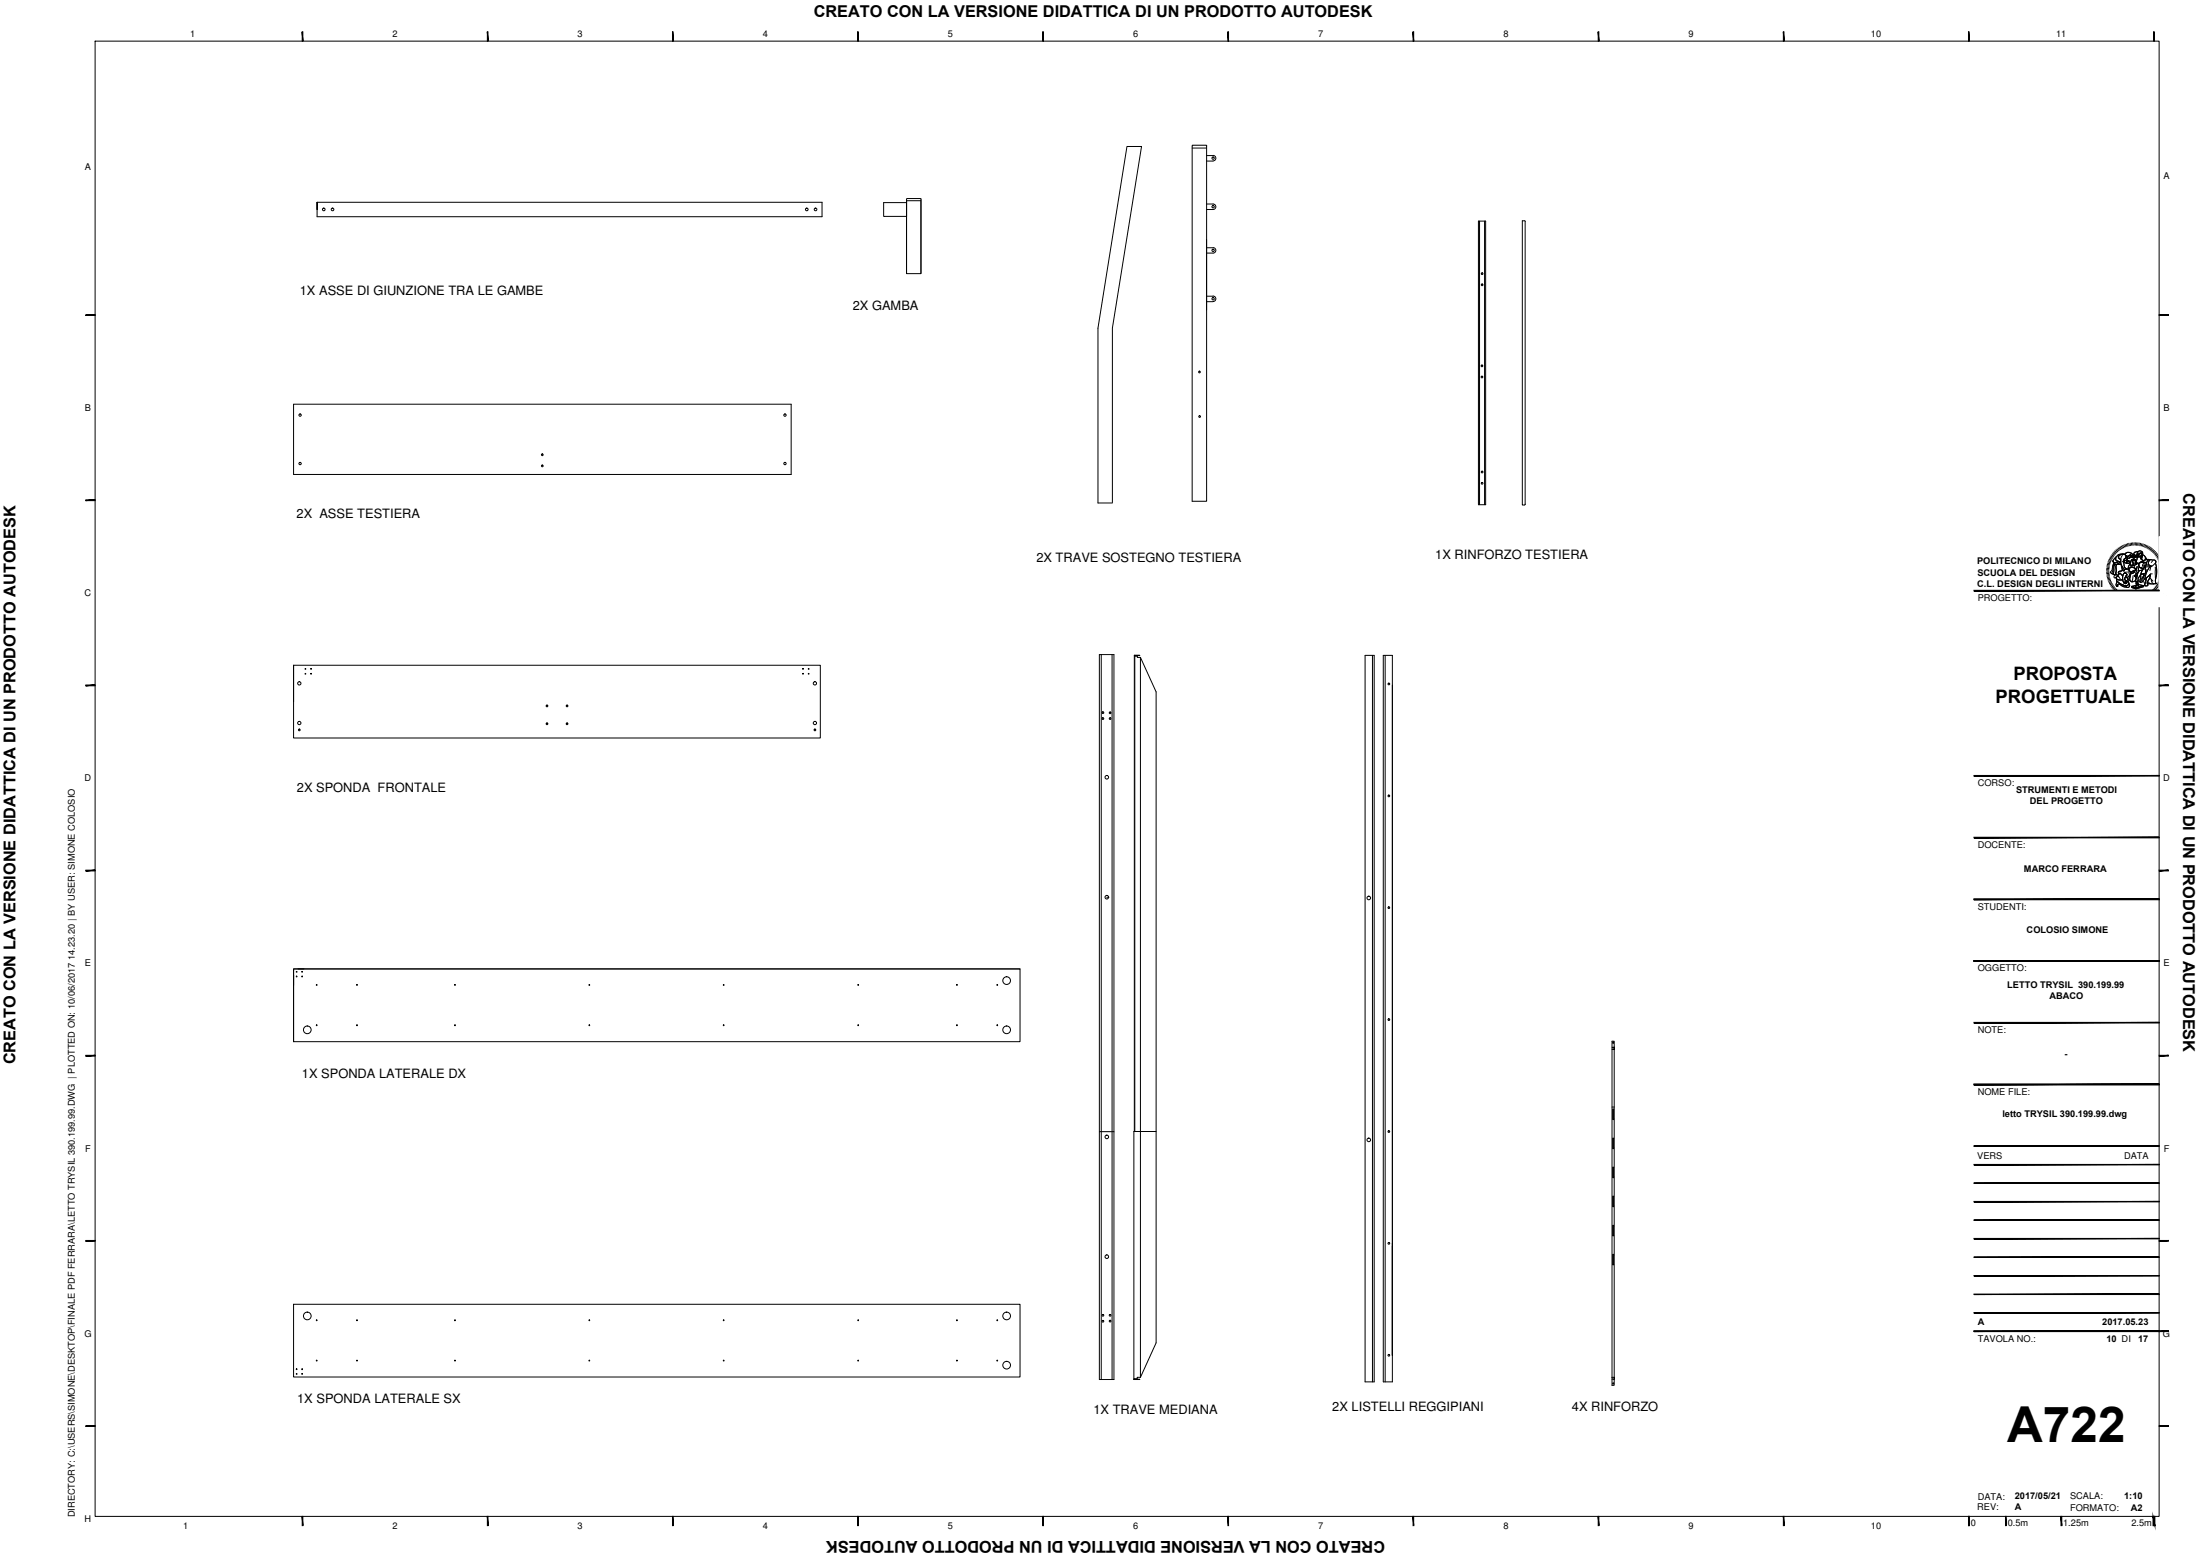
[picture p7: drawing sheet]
<svg xmlns="http://www.w3.org/2000/svg" width="594mm" height="420mm" viewBox="0 0 594 420" stroke-linecap="round" stroke-linejoin="round" font-family="sans-serif">
<g fill="none" stroke="#000" stroke-width=".27">
<path d="M25.7 11.1h557.3v398.4h-557.3zM81.6 8.6h.2v2.5zM81.6 8.6l.2 2.5h-.2zM131.6 8.6h.2v2.5zM131.6 8.6l.2 2.5h-.2zM181.6 8.6h.2v2.5zM181.6 8.6l.2 2.5h-.2zM231.6 8.6h.2v2.5zM231.6 8.6l.2 2.5h-.2zM281.6 8.6h.2v2.5zM281.6 8.6l.2 2.5h-.2zM331.6 8.6h.2v2.5z"/>
<path d="M331.6 8.6l.2 2.5h-.2zM381.6 8.6h.1v2.5zM381.6 8.6l.1 2.5h-.1zM431.6 8.6h.1v2.5zM431.6 8.6l.1 2.5h-.1zM481.6 8.6h.1v2.5zM481.6 8.6l.1 2.5h-.1zM531.6 8.6h.1v2.5zM531.6 8.6l.1 2.5h-.1zM581.6 8.6h.1v2.5zM581.6 8.6l.1 2.5h-.1zM321.9 40h3.9"/>
<path d="M322.1 39.2h3.6l.2 .2M322.1 39.2l-.2 .2v96h3.9v-96M85.6 54.6h136.4v3.9h-136.4v-3.9v2M244.8 54.7h-6.2v3.7h6.2M248.5 53.6l.2 .2v20.1h-3.9v-20.1l.2-.2h3.5M325.8 55.1h1.8a.74 .74 0 0 1 .7 .7 .74 .74 0 0 1-.7 .8h-1.8M325.8 42h1.8a.74 .74 0 0 1 .7 .7 .74 .74 0 0 1-.7 .7l-1.8 .1M399.2 59.7h2v76.6h-2zM399.5 59.7v76.6M400.9 59.7v76.6M244.8 73.8v-19.6h3.9v19.6M325.8 66.9h1.8"/>
<path d="M325.8 64.7v19M325.8 80h1.8M327.6 66.9a.74 .74 0 0 1 .7 .7 .74 .74 0 0 1-.7 .7h-1.8M327.6 79.9a.74 .74 0 0 1 .7 .8 .74 .74 0 0 1-.7 .7M23.2 85.2l2.5-.2v.2zM23.2 85h2.5l-2.5 .2zM325.8 81.5h1.8M583 85.2l2.5-.2v.2zM583 85h2.5l-2.5 .2zM79.3 109.2h134.3v18.9h-134.3zM23.2 135.2l2.5-.2v.2zM23.2 135h2.5l-2.5 .2z"/>
<path d="M300.4 135.7v-47.1l7.9-49h-4l-7.8 49v47.2h3.9M411.7 136.3l.1-.1 .1-76.4-.2-.2h-.6v76.8h.6M583 135.2l2.5-.2v.2zM583 135h2.5l-2.5 .2zM568.8 153.8l.7 .1M568.8 154.1l.7 .1M568.9 153.5h.6M568.9 153.1l.7 .1M568.9 152.8l.7 .1M569 152.4l.7 .1M569.1 152.1l.7 .1M569.2 151.7l.7 .2"/>
<path d="M569.4 151.4l.6 .2M569.5 151.1l.6 .2M569.5 154.5h-.7M569.5 154.8l-.6 .1M569.6 155.2l-.7 .1M569.6 155.5l-.7 .1M569.7 150.7l.6 .3M569.7 155.8l-.7 .1M569.8 156.1l-.7 .2M569.8 150.4l.6 .4M569.9 156.4l-.7 .2M570 156.7l-.7 .2"/>
<path d="M570 150.1l.6 .4M570.1 157l-.6 .3M570.2 149.8l.6 .4M570.2 157.3l-.6 .3M570.4 157.6l-.6 .3M570.4 149.5l.5 .5M570.6 157.9l-.6 .4M570.6 149.2l.5 .5M570.7 151.8l.3 .1h.6a.65 .65 0 0 0 1.1-.2v.7h-.4l-1.4-.1zM570.7 151.8l.1 .4M570.7 158.2l-.5 .4M570.9 152.3l-.3 .4-.1 1.7-.3 .4 .4 .2"/>
<path d="M570.9 149l.5 .5M570.9 158.4l-.5 .4M571 150.8l.3-.2v.3a.82 .82 0 0 0 .9 .8l.4 .1a.59 .59 0 0 1-1 .1 .58 .58 0 0 1-.7 .1 .58 .58 0 0 1-.3-.7zM571.1 148.7l.5 .5M571.1 158.7l-.5 .4M571.1 152.3l.5 .1a1.8 1.8 0 0 0-.2 1.7v1.1l-.8-.2 .2-.7v-1.3zM571.1 152.4l-.3 .6v1.4l-.2 .6 .7 .2M571.4 158.9l-.6 .5M571.4 155.9l.1 .4 .5 .3 1.2-.1M571.4 148.5l.4 .5M571.5 150.3l.6-.6 1.3-.1a1 1 0 0 0-1.3 1l.6 .4v.7l-.7-.1a.66 .66 0 0 1-.7-.7zM571.5 156.3l.7 .3 1-.1 .1 .4 .3 .4-.1 .2 .3-.3 .2 .4-.1-.5 .3 .4-.1-.5 .3 .2-.3-.4a.4 .4 0 0 1-.4-.3 .4 .4 0 0 1 .1-.4l.2-.3a1.32 1.32 0 0 1 .7 1.3l.2 .4-.3 .5-.9 .1-1.6-.8-.5-.4z"/>
<path d="M571.5 156.3l.2 .6a1.28 1.28 0 0 0-.1 1.4l.3-.1a.41 .41 0 0 1 .2-.6 .41 .41 0 0 1 .6 .4l.9 .5 1.1 .1 .3-.3-.1-.7M571.6 152.4l1.1-.1 .6 1.2v.5l-1.3 .5 .2 .5-.3 .4-.5-.2-.1-.4 .2-.7-.1-1.1zM571.6 159.1l-.5 .5M571.6 152.4l-.2 .5v2.3M571.7 148.3l.4 .5M571.7 156.9l.9 .8 1.3 .5 .5-.1 .4-.5a.6 .6 0 0 1-.1 1l-1.8-.4a.64 .64 0 0 0-.5-.5 .64 .64 0 0 0-.7 .3l.3 .2-.4 .1a1.28 1.28 0 0 1 .1-1.4zM571.7 156.9l.9 .8 1.7 .7M571.8 159.4l-.4 .5M571.9 155.4l-.8-.1a.37 .37 0 0 0-.3 .5 .37 .37 0 0 0 .6 0l.8-.1 .3 .5M572 148l.3 .6M572 159.6l-.4 .5M572.1 155l.4-.2 .7 .7v1l-1 .1a.69 .69 0 0 1-.8-.8l.6-.1-.1-.4z"/>
<path d="M572.2 154.4l1.1-.4 .3 .1 .3-.5 .9 .2 .5 .6 .1 .7-.3 .4-.9 .4a.33 .33 0 0 1-.1-.4 .33 .33 0 0 1 .3-.2v-.3a.57 .57 0 0 0-.7-.3 .57 .57 0 0 0-.4 .6l-.2 .1-.6-.6-.3 .2-.2-.3zM572.2 150.1a1.01 1.01 0 0 1 1-.5 1.01 1.01 0 0 1 .9 .8l-.5 .7a.71 .71 0 0 0-.1 1.1l.1 .5a.83 .83 0 0 0 .6 .9l-.4 .1-.2 .4a.42 .42 0 0 1-.4-.2 .42 .42 0 0 1 .1-.5l-.6-1.1v-1.3l-.3-.1-.4-.4zM572.2 147.8l.4 .6M572.3 159.8l-.4 .5M572.4 154.7l.8 .8M572.5 154.8l-.5 .5v.4M572.5 147.6l.4 .6M572.6 160l-.4 .5M572.7 152.4l-1.9-.2-.3 .6-.1 1-.6 .7 .3 .3M572.8 152.7l.3 1.4M572.8 147.5l.4 .6M573.1 150l-.4 .8-.1 1.1 .7 1.7a.27 .27 0 0 0 .1 .5 .27 .27 0 0 0 .3-.3l.5-.2a.74 .74 0 0 1-.6-.9l-.1-.5a1.57 1.57 0 0 1 .5-1.7 .66 .66 0 0 0-.5-.9l-1.5 .2a1.14 1.14 0 0 0-.7 1.4l.4 .3 .9 .2a.61 .61 0 0 1-1 .2 .59 .59 0 0 1-.7 0 .59 .59 0 0 1-.3-.6l.7-.7"/>
<path d="M573.2 147.3l.2 .6M573.3 154l-1.1 .4-.2 .4 .2 .2M573.3 149.6a.99 .99 0 0 0-1.2 1l.6 .4M573.5 147.2l.3 .6M573.5 154.8l.2-.1 .7 .3-.6 1.1a.45 .45 0 0 0 .3 .7l.3 .3-.3-.1 .2 .5-.4-.4 .2 .5-.3-.4-.3 .3 .1-.2-.3-.4-.1-.4v-1zM573.5 154.8l.2-.1 .7 .3-.6 1.1a.39 .39 0 0 0-.1 .5 .39 .39 0 0 0 .4 .2l.3 .3-.3-.1 .2 .5-.4-.4 .2 .5-.3-.4-.3 .3 .1-.3-.3-.3-.1-.4v-.9zM573.6 151l.3-.3 .6-.1-.1 .6-1.1 .5zM573.6 151.5l.8-.3 .3 .2-.4 .2 .1 .5-.6-.2zM573.6 151.5l.3 .5 .5 .1M573.7 149.7l.7-.5h.5l.9 .4-.1 .4a.72 .72 0 0 0-1 .2h-.5l-.1-.2M573.8 147l.3 .6M573.9 149.4l1.1-.2 .8 .4v.3l-.2 .1a.38 .38 0 0 0-.4-.2 .38 .38 0 0 0-.3 .3h-.7a.42 .42 0 0 1-.3-.7z"/>
<path d="M574 150l.7 .2 .6-.5 .3 .3-.2 .5-.5 .3-.4-.2-.5 .1zM574.2 146.9l.2 .6M574.3 153.6l.5 .2 .5 .8v.6l-.3 .3M574.4 151.5l.8 .1-.5 .6-.4-.3zM574.4 155.9l.2 .7a1.12 1.12 0 0 1-.1 1.5l-.6 .1M574.4 151.2l.3 .2M574.5 150.9l-.1 .3-1.1 .5M574.5 154.5l-.8 .2M574.5 146.8l.2 .7M574.5 150.6l-.1 .4-.2 .1M574.7 154.1l.6 .6M574.7 151.5h-.3l-.1 .4a.37 .37 0 0 0 .5 .3 .37 .37 0 0 0 .2-.5l.2-.2-.6 .1"/>
<path d="M574.8 154.6a.74 .74 0 0 1-.4 1.3l-.4-.1M574.8 153.8l.1-.3 .5-.4 1.1 .3 .2 .7-.4-.1-1 .4 .5 .4 .5-.2v-.3l.4-.3-.2-.6-1.1-.3-.5 .7h-.2v-.5l.4-.9 .3 .2h1.1l.5-.4-.1-.3 .7 .2 .1 1.1a.61 .61 0 0 0-.1 .9l-.3 .6-.6 .3v.5l-.4-.1 .3 .3 .2-.1v.5l.2-.3-.3 1.1-1.1 .2-.8-.7 .5-.8 .1-.9M574.8 153.6l.7-.5 1 .3 .1 .3a.26 .26 0 0 1 .1 .4 .26 .26 0 0 1-.4-.1l-.6 .5-.5 .1zM574.8 146.7l.2 .7M574.9 156.4l.8 .7M575 150.5l.1 .1M575.1 150.1l.2 .2M575.2 155.8v1M575.2 152.4l-.4 .5-.1 .8M575.2 146.7l.1 .6M575.2 150.2h.1M575.3 154.4l1.1-.3-.1 .5-.5 .2z"/>
<path d="M575.3 155.3l-.3 .9-.4 .4M575.4 154.6l-.1 .1M575.5 150.3l.3-.1 .6 .1v-.2l.2 .4-.5 .1zM575.6 150l-.2 .5-.4 .3-.5-.2-.5 .1M575.6 146.6v.7M575.6 151.2l.6-.3 .5 .2 .3 .8-.2 .5-.2-.1 .1-.6-.1-.5a.4 .4 0 0 0-.6-.2 .4 .4 0 0 0-.1 .7l.1 .9h-.6l-.3-.4zM575.6 158.3l2-.4 1.2 .2-2.1 .6zM575.6 158.3l1.1 .4v.3l-1.1-.4zM575.9 151.1h.4l.4 .4v.8l-.2 .3h-.5v-.5l-.2-.7zM575.9 146.6l.1 .7M576 155.5l-.3 1.6 1-.2M576 150.2a.42 .42 0 0 1 .5-.3 .42 .42 0 0 1 .3 .5l-.2 .1"/>
<path d="M576 154.6v.1M576.1 149.9a.4 .4 0 0 1 .6 0 .4 .4 0 0 1-.1 .6l-.2-.3h-.4zM576.1 154.3l.1 .1M576.1 154.5l.1 .1M576.1 154.3v.1M576.2 151.4h.1M576.2 151.3l-.1 .1M576.3 146.5v.7M576.4 155.4l.3 .1 .2-.6 .4-.2-.5 1.4v-.5l-.2 .1zM576.4 150.3l-.6-.1-.3 .1 .3 .1a.42 .42 0 0 0 .8 .1l-.2-.4v.3M576.4 152.7v.6M576.4 154.1l-.1 .5-.4 .2-.5-.3"/>
<path d="M576.4 151.2l.3 .2-.1 .2M576.6 151.4a.39 .39 0 0 0-.6-.4 .39 .39 0 0 0-.1 .7 .62 .62 0 0 1-.3 1l-.2-.1a.34 .34 0 0 1-.2-.3 .34 .34 0 0 1 .1-.3l.3-.8 .7-.3 .5 .5 .2 .8-.3 .2-.1-.3M576.6 146.5v.7M576.7 151.7h-.2M576.7 151.5l.1 .4-.8 .1M576.7 152.3l-.2 .3h-.5M576.7 158.7l2.1-.6v.3l-2.1 .6zM576.7 158.7v.3M576.8 155.3l-.1 .7 .3-.2M576.8 150.4l.2-.1 .1 .5-.2 .7M576.9 154.9h.1M576.9 149.9l.1 .4"/>
<path d="M576.9 151.9l-.1-.4 .3-.7-.1-.5-.2 .1-.1-.4a.51 .51 0 0 1-.4-.7 .51 .51 0 0 1 .6-.3h.4l-.2 .7 .1 .9 .2-.1v-.5l.3 .4 .5-.2-.1 .7 .2-.2v.2a.45 .45 0 0 1 .3 .4 .45 .45 0 0 1-.2 .4l-.8 .4M577 146.6l-.1 .7M577 155.3l-.1 .2M577 152.9l-.1 1.4M577 152.2l.5 .2M577.1 157l.2-.1 .1 1.1-.2-.6-.4 .7zM577.2 154.1l-.4 .4v.4M577.2 154.7l-.3 .2-.2 .6-.4-.1 .3 .3 .2-.1M577.3 149.1a.71 .71 0 0 1 1.2-.1l.1 1.1-.4 .8 .2-1.3-.2-.4-.6 .3-.2 1-.2 .1-.1-.9zM577.3 153l-.4 .9M577.3 149a.77 .77 0 0 1 1.1-.1 .77 .77 0 0 1 .2 1l-.5 1 .3-1.3-.2-.4-.5 .2-.3 1.1-.2 .1-.1-.9zM577.3 149h-.4a.66 .66 0 0 0-.7 .7"/>
<path d="M577.3 146.6l-.1 .7M577.4 150l.3 .4 .4-.2M577.6 149.7l.2 .1M577.6 152.1l.4-.3 .6-.1 .8 .2 .2 .6-.8 1-.5 .1-.7-.8zM577.6 149.5l.6-.3 .2 .6-.2 .4a.47 .47 0 0 1-.7-.1 .47 .47 0 0 1 .1-.6zM577.6 154.1l.9-.1-.6 1.4a1.67 1.67 0 0 0-.6 1.6h-.2l-.2 .6-.2-1zM577.6 154.1l-.9 2.5 .2 1 .4-.7 .2 1.4-.3-.9-.5 1.1 .2-.9M577.7 153.1l-.1 .1a.57 .57 0 0 0 0 .9l1-.2 .3-.6M577.7 146.6l-.1 .7M577.7 150.2l.1 .1M577.7 149.8h.1M577.7 150.1h.1"/>
<path d="M578 149.9l.3 .1M578 146.7l-.1 .7M578.1 155h.8l-.1 .7-.4 .5-.1 .5 .3 .3-.2 .2-.6-.1zM578.1 150h.1M578.3 150.7l.4 .7M578.3 153.2l.1 .1M578.4 151.7l1.1-.6h.8l-.4 .3-.3 .7zM578.4 146.8l-.2 .6M578.5 154l-.6 1.4a1.67 1.67 0 0 0-.6 1.6M578.5 153.2h-.3M578.6 149.8l.6 .4 .5 .9a1.09 1.09 0 0 1-1.3 0zM578.6 149.8l.6 .4 .3 .6"/>
<path d="M578.6 153.5h-.1M578.7 146.9l-.2 .6M578.8 158.1v.3l-2 .6-1.2-.4v-.3l1.1 .4 2.1-.6-1.2-.2-2 .4M579.1 147l-.2 .6M579.1 153h.3l-.1 1.9-1.2 .2 .3-1.1zM579.1 152.8l-.1 .4M579.1 151.9h.4l.1 .4M579.2 150.6l.5 .5M579.3 154.9l-1.2 .2-.2 2.1 .7-.1-.3-.4 .1-.5 .4-.5 .1-.7M579.3 156.3l-.1 .3 .2 .1M579.4 153.1l-.1 1.8-.6 1.4 .3 1 .2 .2M579.4 147.1l-.3 .7"/>
<path d="M579.6 156.1l1.1-1.1-.3 1.2a1.36 1.36 0 0 0-.4 1.8l-.3 .2-.6-.1zM579.6 152l.3-.6 .4-.3 1.3 .1a.55 .55 0 0 1 .6 .4 .55 .55 0 0 1-.3 .6l-.4 .3a1.08 1.08 0 0 1-1.8-.2M579.6 152.3v.3l-.5 .4a.77 .77 0 0 1-.7 .5 .77 .77 0 0 1-.7-.5l-.1-.7 .6-.5 .6 .1-.2 1a.62 .62 0 0 0 .7-.6 .62 .62 0 0 0-.7-.6l-.8 .2-.3 .4v.3M579.7 153.8v.6M579.7 147.3l-.3 .6M580 147.4l-.3 .6M580.1 153l-.9 .1M580.2 157.2l.5 .4M580.4 151.1h-1l-1 .6M580.4 147.6l-.4 .6M580.5 159.9l.4 .6M580.5 151.2h.7a.69 .69 0 0 1 1 .7l-.2 .2 .4 1.5v1.7l-.4 1.6 .3 .7h-.4a2.63 2.63 0 0 1-2.1-.1l.9-2.5-1.5 1.4 .5-2a1.78 1.78 0 0 1 1.3-1.5l-.9-.7z"/>
<path d="M580.5 156l.8 .9M580.6 153l-1 1.6-.4 1.8 1.4-1.3 .6-.1M580.6 151.1l-.4 .7-.1 .4 .3 .4 .7 .3M580.7 147.8l-.4 .6M580.7 155l-.3 1.2a1.36 1.36 0 0 0-.4 1.8l-.2 .2-.7-.1 .5-2M580.8 159.7l.4 .5M580.8 153l-.3 1.1M580.9 156.5a1.1 1.1 0 0 0 .7 1.2M581 148l-.5 .5M581.1 159.5l.4 .5M581.2 148.2l-.4 .5M581.2 151.6l-.3 .3"/>
<path d="M581.3 159.3l.4 .5M581.5 148.4l-.4 .5M581.5 159.1l.5 .4M581.7 158.8l.5 .5M581.8 148.6l-.5 .6M581.9 158.6l.6 .4M582 153.2l.1 3.3M582 152.1a9.1 9.1 0 0 1 0 4.9l.2 .6h-2.3M582 148.9l-.5 .5M582.1 158.3l.6 .4M582.3 149.2l-.5 .4M582.3 158l.6 .4"/>
<path d="M582.5 149.5l-.5 .4M582.5 157.7l.6 .4M582.7 157.5l.6 .3M582.7 149.7l-.5 .4M582.8 157.2l.6 .3M582.9 150l-.5 .4M582.9 156.9l.7 .3M583 156.6l.7 .2M583.1 150.3l-.6 .4M583.2 156.3l.6 .2M583.3 150.6l-.6 .4M583.3 156l.6 .1"/>
<path d="M583.3 155.6l.7 .2M583.4 155.3l.7 .1M583.4 151l-.6 .3M583.4 155l.7 .1M583.5 154.4h.6M583.5 154.7h.6M583.6 151.3l-.6 .3M583.7 151.7l-.7 .2M583.8 151.9l-.6 .3M583.9 152.3l-.6 .2M584 152.7l-.7 .1M584.1 153l-.7 .1"/>
<path d="M584.1 153.4h-.7M584.1 154.1h-.6M584.1 153.7l-.6 .1M79.3 179.6h142.2v19.7h-142.2zM79.3 179.6v9.9M296.9 176.8h3.9v195.7h-3.9zM297.4 176.8v195.7M300.3 176.8v195.7M306.4 177.2h.7v.3h.9v194.4M308 177.5l4.2 9.3v175.8l-4.2 9.3M368.6 177h2.5v196.1h-2.5zM370.6 177v196.1"/>
<path d="M373.5 177h2.5v196.1h-2.5zM374 177v196.1M572.8 160.2l-.3 .5M573.1 160.3l-.3 .6M573.4 160.5l-.3 .6M573.7 160.6l-.3 .6M574 160.7l-.2 .6M574.3 160.8l-.2 .7M574.6 160.9l-.2 .7M575 161l-.2 .7M575.3 161.1l-.2 .6M575.6 161.1l-.1 .7"/>
<path d="M575.9 161.1l-.1 .7M576.2 161.2v.7M576.6 161.2v.7M576.9 161.2v.7M577.2 161.1l.1 .7M577.5 161.1l.1 .7M577.8 161.1l.2 .6M578.2 161l.1 .6M578.5 160.9l.2 .6M578.8 160.8l.2 .6M579.1 160.7l.3 .6M579.4 160.5l.3 .7"/>
<path d="M579.7 160.4l.3 .6M580 160.2l.3 .6M580.2 160.1l.4 .5M23.2 185.2l2.5-.2v.2zM23.2 185h2.5l-2.5 .2zM376 185v181v-29.4M583 185.2l2.5-.2v.2zM583 185h2.5l-2.5 .2zM23.2 235.2l2.5-.2v.2zM23.2 235h2.5l-2.5 .2zM583 235.2l2.5-.2v.2zM583 235h2.5l-2.5 .2z"/>
<path d="M298.9 242.3h.6M79.3 261.6h196.1v19.7h-196.1zM79.3 261.8v.2M79.3 263.3v18M80.5 261.6h1.6M275.4 261.6h-196.1v4.4M23.2 285.2l2.5-.2v.2zM23.2 285h2.5l-2.5 .2zM435.3 282.8v-1.7h.6v1.7h-.6v.6h.6v-.6v89.1M435.3 283.4v88.5M435.3 298.9h.6M435.7 299.6v2.6"/>
<path d="M435.8 299.6l-.2-.2-.1 .2v2.6l.1 .1 .2-.1M583 285.2l2.5-.2v.2zM583 285h2.5l-2.5 .2zM296.9 305.6h3.9M306.3 305.5v-128.6h1.5l-1.4 .1v128.5M312.2 305.5h-6v67h1.6l-1.6-.1M435.5 315.3l.1-.2 .2 .2M435.5 315.3v2.6l.1 .1 .2-.1M435.5 307.5l.1-.2 .2 .2M435.5 307.5v2.5l.1 .2 .2-.2M435.7 307.5v2.6M435.7 315.3v2.6"/>
<path d="M23.2 335.2l2.5-.2v.2zM23.2 335h2.5l-2.5 .2zM435.5 333.6l.1 .1 .2-.1M435.5 323.1l.1-.1 .2 .1M435.5 323.1v2.6l.1 .2 .2-.2M435.7 323.1v2.6M435.7 331v2.6M435.7 338.9v2.5M435.8 331l-.2-.2-.1 .2v2.6M435.8 338.8l-.2-.1-.1 .1v2.6M583 335.2l2.5-.2v.2zM583 335h2.5l-2.5 .2z"/>
<path d="M79.3 352.2h196.1v19.6h-196.1zM435.5 341.4l.1 .2 .2-.2M308 371.9h-.9v.4l-.8 .1M435.3 371.9v.5h.6v1.7h-.6v-1.7M435.3 371.9h.6M435.9 371.9v.5v-.5M23.2 385.2l2.5-.2v.2zM23.2 385h2.5l-2.5 .2zM583 385.2l2.5-.2v.2zM583 385h2.5l-2.5 .2zM81.6 409.5h.2v2.5zM81.6 409.5l.2 2.5h-.2z"/>
<path d="M131.6 409.5h.2v2.5zM131.6 409.5l.2 2.5h-.2zM181.6 409.5h.2v2.5zM181.6 409.5l.2 2.5h-.2zM231.6 409.5h.2v2.5zM231.6 409.5l.2 2.5h-.2zM281.6 409.5h.2v2.5zM281.6 409.5l.2 2.5h-.2zM331.6 409.5h.2v2.5zM331.6 409.5l.2 2.5h-.2zM381.6 409.5h.1v2.5zM381.6 409.5l.1 2.5h-.1z"/>
<path d="M431.6 409.5h.1v2.5zM431.6 409.5l.1 2.5h-.1zM481.6 409.5h.1v2.5zM481.6 409.5l.1 2.5h-.1zM531.6 409.5h.1v2.5zM531.6 409.5l.1 2.5h-.1zM541.6 409.5h.1v2.5zM541.6 409.5l.1 2.5h-.1zM556.5 409.5h.3v2.5zM556.5 409.5l.3 2.5h-.3zM581.4 409.5h.5v2.5zM581.4 409.5l.5 2.5h-.5z"/>
<path d="M581.6 409.5h.1v2.5zM581.6 409.5l.1 2.5h-.1z"/>
<circle cx="87.4" cy="56.6" r=".36"/>
<circle cx="89.8" cy="56.6" r=".36"/>
<circle cx="217.9" cy="56.6" r=".36"/>
<circle cx="220.2" cy="56.6" r=".36"/>
<circle cx="327.6" cy="55.8" r=".32"/>
<circle cx="327.6" cy="42.7" r=".32"/>
<circle cx="327.6" cy="67.6" r=".32"/>
<circle cx="400.2" cy="76.9" r=".23"/>
<circle cx="400.2" cy="73.9" r=".23"/>
<circle cx="327.6" cy="80.7" r=".32"/>
<circle cx="400.2" cy="98.8" r=".23"/>
<circle cx="81" cy="112.1" r=".32"/>
<circle cx="212" cy="112.1" r=".32"/>
<circle cx="323.9" cy="100.5" r=".23"/>
<circle cx="323.9" cy="112.5" r=".23"/>
<circle cx="400.2" cy="101.8" r=".23"/>
<circle cx="81" cy="125.2" r=".32"/>
<circle cx="146.4" cy="122.8" r=".23"/>
<circle cx="146.4" cy="125.8" r=".23"/>
<circle cx="212" cy="125.2" r=".32"/>
<circle cx="400.2" cy="130.5" r=".23"/>
<circle cx="400.2" cy="127.5" r=".23"/>
<circle cx="80.8" cy="197.1" r=".23"/>
<circle cx="80.8" cy="184.5" r=".44"/>
<circle cx="80.8" cy="195.2" r=".44"/>
<circle cx="82.5" cy="181.9" r=".11"/>
<circle cx="82.5" cy="180.6" r=".11"/>
<circle cx="84" cy="181.9" r=".11"/>
<circle cx="84" cy="180.6" r=".11"/>
<circle cx="147.7" cy="190.6" r=".23"/>
<circle cx="147.7" cy="195.4" r=".23"/>
<circle cx="153.1" cy="190.6" r=".23"/>
<circle cx="153.1" cy="195.4" r=".23"/>
<circle cx="216.8" cy="181.9" r=".11"/>
<circle cx="216.8" cy="180.6" r=".11"/>
<circle cx="218.4" cy="181.9" r=".11"/>
<circle cx="218.4" cy="180.6" r=".11"/>
<circle cx="220.1" cy="195.2" r=".44"/>
<circle cx="220.1" cy="184.5" r=".44"/>
<circle cx="220.1" cy="197.1" r=".23"/>
<circle cx="297.8" cy="192.4" r=".23"/>
<circle cx="297.8" cy="194" r=".23"/>
<circle cx="299.8" cy="192.5" r=".23"/>
<circle cx="299.8" cy="194" r=".23"/>
<circle cx="375" cy="184.7" r=".23"/>
<circle cx="298.9" cy="209.9" r=".49"/>
<circle cx="375" cy="214.9" r=".23"/>
<circle cx="298.9" cy="242.3" r=".49"/>
<circle cx="369.6" cy="242.5" r=".49"/>
<circle cx="375" cy="245.1" r=".23"/>
<circle cx="80.1" cy="263.7" r=".11"/>
<circle cx="80.1" cy="262.4" r=".11"/>
<circle cx="81.6" cy="263.7" r=".11"/>
<circle cx="81.6" cy="262.4" r=".11"/>
<circle cx="83" cy="278.1" r="1.04"/>
<circle cx="85.5" cy="266" r=".11"/>
<circle cx="85.5" cy="276.9" r=".11"/>
<circle cx="96.4" cy="266" r=".11"/>
<circle cx="96.4" cy="276.9" r=".11"/>
<circle cx="122.9" cy="266" r=".11"/>
<circle cx="122.9" cy="276.9" r=".11"/>
<circle cx="159.1" cy="266" r=".11"/>
<circle cx="159.1" cy="276.9" r=".11"/>
<circle cx="195.4" cy="266" r=".11"/>
<circle cx="195.4" cy="276.9" r=".11"/>
<circle cx="231.7" cy="266" r=".11"/>
<circle cx="231.7" cy="276.9" r=".11"/>
<circle cx="258.4" cy="266" r=".11"/>
<circle cx="258.4" cy="276.9" r=".11"/>
<circle cx="269.3" cy="266" r=".11"/>
<circle cx="269.3" cy="276.9" r=".11"/>
<circle cx="271.8" cy="278.1" r="1.04"/>
<circle cx="271.8" cy="264.8" r="1.04"/>
<circle cx="375" cy="275.3" r=".23"/>
<circle cx="435.6" cy="281.6" r=".15"/>
<circle cx="298.9" cy="307" r=".49"/>
<circle cx="369.6" cy="307.8" r=".49"/>
<circle cx="375" cy="305.6" r=".23"/>
<circle cx="298.9" cy="339.3" r=".49"/>
<circle cx="375" cy="335.7" r=".23"/>
<circle cx="83" cy="355.3" r="1.04"/>
<circle cx="85.5" cy="356.5" r=".11"/>
<circle cx="96.4" cy="356.5" r=".11"/>
<circle cx="122.9" cy="356.5" r=".11"/>
<circle cx="159.1" cy="356.5" r=".11"/>
<circle cx="195.4" cy="356.5" r=".11"/>
<circle cx="231.7" cy="356.5" r=".11"/>
<circle cx="258.4" cy="356.5" r=".11"/>
<circle cx="269.3" cy="356.5" r=".11"/>
<circle cx="271.8" cy="355.3" r="1.04"/>
<circle cx="297.8" cy="355.2" r=".23"/>
<circle cx="297.8" cy="356.8" r=".23"/>
<circle cx="299.8" cy="355.2" r=".23"/>
<circle cx="299.8" cy="356.7" r=".23"/>
<circle cx="80.1" cy="369.7" r=".11"/>
<circle cx="80.1" cy="371" r=".11"/>
<circle cx="81.6" cy="369.7" r=".11"/>
<circle cx="81.6" cy="371" r=".11"/>
<circle cx="85.5" cy="367.4" r=".11"/>
<circle cx="96.4" cy="367.4" r=".11"/>
<circle cx="122.9" cy="367.4" r=".11"/>
<circle cx="159.1" cy="367.4" r=".11"/>
<circle cx="195.4" cy="367.4" r=".11"/>
<circle cx="231.7" cy="367.4" r=".11"/>
<circle cx="258.4" cy="367.4" r=".11"/>
<circle cx="269.3" cy="367.4" r=".11"/>
<circle cx="271.8" cy="368.6" r="1.04"/>
<circle cx="375" cy="366" r=".23"/>
<circle cx="435.6" cy="373.6" r=".15"/>
</g>
<g fill="#000">
<path d="M81.6 8.6l.2 2.5v-2.5zM81.6 8.6l.2 2.5h-.2z"/>
<path d="M131.6 8.6l.2 2.5v-2.5zM131.6 8.6l.2 2.5h-.2z"/>
<path d="M181.6 8.6l.2 2.5v-2.5zM181.6 8.6l.2 2.5h-.2z"/>
<path d="M231.6 8.6l.2 2.5v-2.5zM231.6 8.6l.2 2.5h-.2z"/>
<path d="M281.6 8.6l.2 2.5v-2.5zM281.6 8.6l.2 2.5h-.2z"/>
<path d="M331.6 8.6l.2 2.5v-2.5zM331.6 8.6l.2 2.5h-.2z"/>
<path d="M381.6 8.6l.1 2.5v-2.5zM381.6 8.6l.1 2.5h-.1z"/>
<path d="M431.6 8.6l.1 2.5v-2.5zM431.6 8.6l.1 2.5h-.1z"/>
<path d="M481.6 8.6l.1 2.5v-2.5zM481.6 8.6l.1 2.5h-.1z"/>
<path d="M531.6 8.6l.1 2.5v-2.5zM531.6 8.6l.1 2.5h-.1z"/>
<path d="M581.6 8.6l.1 2.5v-2.5zM581.6 8.6l.1 2.5h-.1z"/>
<path d="M23.2 85.2h2.5v-.2zM23.2 85h2.5l-2.5 .2z"/>
<path d="M583 85.2h2.5v-.2zM583 85h2.5l-2.5 .2z"/>
<path d="M23.2 135.2h2.5v-.2zM23.2 135h2.5l-2.5 .2z"/>
<path d="M583 135.2h2.5v-.2zM583 135h2.5l-2.5 .2z"/>
<path d="M23.2 185.2h2.5v-.2zM23.2 185h2.5l-2.5 .2z"/>
<path d="M583 185.2h2.5v-.2zM583 185h2.5l-2.5 .2z"/>
<path d="M23.2 235.2h2.5v-.2zM23.2 235h2.5l-2.5 .2z"/>
<path d="M583 235.2h2.5v-.2zM583 235h2.5l-2.5 .2z"/>
<path d="M23.2 285.2h2.5v-.2zM23.2 285h2.5l-2.5 .2z"/>
<path d="M583 285.2h2.5v-.2zM583 285h2.5l-2.5 .2z"/>
<path d="M23.2 335.2h2.5v-.2zM23.2 335h2.5l-2.5 .2z"/>
<path d="M583 335.2h2.5v-.2zM583 335h2.5l-2.5 .2z"/>
<path d="M23.2 385.2h2.5v-.2zM23.2 385h2.5l-2.5 .2z"/>
<path d="M583 385.2h2.5v-.2zM583 385h2.5l-2.5 .2z"/>
<path d="M81.6 409.5l.2 2.5v-2.5zM81.6 409.5l.2 2.5h-.2z"/>
<path d="M131.6 409.5l.2 2.5v-2.5zM131.6 409.5l.2 2.5h-.2z"/>
<path d="M181.6 409.5l.2 2.5v-2.5zM181.6 409.5l.2 2.5h-.2z"/>
<path d="M231.6 409.5l.2 2.5v-2.5zM231.6 409.5l.2 2.5h-.2z"/>
<path d="M281.6 409.5l.2 2.5v-2.5zM281.6 409.5l.2 2.5h-.2z"/>
<path d="M331.6 409.5l.2 2.5v-2.5zM331.6 409.5l.2 2.5h-.2z"/>
<path d="M381.6 409.5l.1 2.5v-2.5zM381.6 409.5l.1 2.5h-.1z"/>
<path d="M431.6 409.5l.1 2.5v-2.5zM431.6 409.5l.1 2.5h-.1z"/>
<path d="M481.6 409.5l.1 2.5v-2.5zM481.6 409.5l.1 2.5h-.1z"/>
<path d="M531.6 409.5v2.5h.1zM531.6 409.5h.1v2.5z"/>
<path d="M531.6 409.5l.1 2.5v-2.5zM531.6 409.5l.1 2.5h-.1z"/>
<path d="M541.6 409.5l.1 2.5v-2.5zM541.6 409.5l.1 2.5h-.1z"/>
<path d="M556.5 409.5l.3 2.5v-2.5zM556.5 409.5l.3 2.5h-.3z"/>
<path d="M581.6 409.5l.1 2.5v-2.5zM581.6 409.5l.1 2.5h-.1z"/>
<path d="M581.4 409.5l.5 2.5v-2.5zM581.4 409.5l.5 2.5h-.5z"/>
</g>
<path d="M558.1 159.5l30.7 4.3-5.8-4.3zM558.1 159.5l30.7 4.3h-30.7z" fill="#fff"/>
<path d="M558.1 159.5h24.9l5.8 4.3zM558.1 159.5l30.7 4.3h-30.7z" fill="none" stroke="#fff" stroke-width=".27"/>
<path d="M583 145h5.8l-5.8 14.5zM588.8 145l-5.8 14.5 5.8 4.3z" fill="#fff"/>
<path d="M558.1 159.5h24.9v-14.5h5.8v18.8h-30.7zM583 145h5.8l-5.8 14.5zM588.8 145v18.8l-5.8-4.3z" fill="none" stroke="#fff" stroke-width=".27"/>
<g fill="#000">
<path d="M533 159.6h50v-.2zM533 159.4h50l-50 .2z"/>
<path d="M533 209.6h50v-.2zM533 209.4h50l-50 .2z"/>
<path d="M533 226.2h50v-.1zM533 226.1h50l-50 .1z"/>
<path d="M533 242.8v.1l50-.1zM533 242.9l50-.1v.1z"/>
<path d="M533 259.4v.2l50-.2zM533 259.6l50-.2v.2z"/>
<path d="M533 259.4v.2l50-.2zM533 259.6l50-.2v.2z"/>
<path d="M533 259.4v.2l50-.2zM533 259.6l50-.2v.2z"/>
<path d="M533 259.4v.2l50-.2zM533 259.6l50-.2v.2z"/>
<path d="M533 242.9h50v-.1zM533 242.8h50l-50 .1z"/>
<path d="M533 276.1v.1l50-.1zM533 276.2l50-.1v.1z"/>
<path d="M533 292.7v.2l50-.2zM533 292.9l50-.2v.2z"/>
<path d="M533 292.7v.2l50-.2zM533 292.9l50-.2v.2z"/>
<path d="M533 319.4h50zM533 319.5l50-.1z"/>
<path d="M533 314.4h50zM533 314.6l50-.2z"/>
<path d="M533 309.4v.2l50-.2zM533 309.6l50-.2v.2z"/>
<path d="M533 339.4h50zM533 339.5l50-.1z"/>
<path d="M533 334.4h50zM533 334.5l50-.1z"/>
<path d="M533 329.4h50zM533 329.5l50-.1z"/>
<path d="M533 324.4h50zM533 324.5l50-.1z"/>
<path d="M533 359.4v.2l50-.2zM533 359.6l50-.2v.2z"/>
<path d="M533 359.4v.2l50-.2zM533 359.6l50-.2v.2z"/>
<path d="M533 354.4h50zM533 354.6l50-.2z"/>
<path d="M533 349.4h50zM533 349.6l50-.2z"/>
<path d="M533 344.4h50zM533 344.5l50-.1z"/>
<path d="M583 359.6h2.5v-.2zM583 359.4h2.5l-2.5 .2z"/>
<path d="M583 359.6h2.5v-.2zM583 359.4h2.5l-2.5 .2z"/>
</g>
<g fill="none" stroke="#000" stroke-width=".27">
<path d="M533 159.6l50-.2v.2zM533 159.4h50l-50 .2zM533 209.6l50-.2v.2zM533 209.4h50l-50 .2zM533 226.2l50-.1v.1zM533 226.1h50l-50 .1zM533 242.9l50-.1v.1zM533 242.8h50l-50 .1zM533 259.4h50l-50 .2zM533 259.6l50-.2v.2zM533 276.1h50l-50 .1zM533 276.2l50-.1v.1z"/>
<path d="M533 292.7h50l-50 .2zM533 292.9l50-.2v.2zM533 319.4h50zM533 319.5l50-.1zM533 314.4h50zM533 314.6l50-.2zM533 309.4h50l-50 .2zM533 309.6l50-.2v.2zM533 339.4h50zM533 339.5l50-.1zM533 334.4h50zM533 334.5l50-.1z"/>
<path d="M533 329.4h50zM533 329.5l50-.1zM533 324.4h50zM533 324.5l50-.1zM533 359.4h50l-50 .2zM533 359.6l50-.2v.2zM533 354.4h50zM533 354.6l50-.2zM533 349.4h50zM533 349.6l50-.2zM533 344.4h50zM533 344.5l50-.1z"/>
<path d="M583 359.6l2.5-.2v.2zM583 359.4h2.5l-2.5 .2z"/>
</g>
<text font-size="13.4" x="542" y="389.3">A722</text>
<g font-size="5">
<text x="543.7" y="183.7">PROPOSTA</text>
<text x="538.9" y="189.8">PROGETTUALE</text>
</g>
<g font-size="4.4">
<text x="219.7" y="4.6">CREATO CON LA VERSIONE DIDATTICA DI UN PRODOTTO AUTODESK</text>
<text x="589.6" y="133.2" transform="rotate(90 589.6 133.2)">CREATO CON LA VERSIONE DIDATTICA DI UN PRODOTTO AUTODESK</text>
<text x="4.2" y="287.4" transform="rotate(-90 4.2 287.4)">CREATO CON LA VERSIONE DIDATTICA DI UN PRODOTTO AUTODESK</text>
<text x="374" y="416" transform="rotate(-180 374 416)">CREATO CON LA VERSIONE DIDATTICA DI UN PRODOTTO AUTODESK</text>
</g>
<g font-size="3.5">
<text x="81" y="79.7">1X ASSE DI GIUNZIONE TRA LE GAMBE</text>
<text x="230.3" y="83.6">2X GAMBA</text>
<text x="80.1" y="139.8">2X ASSE TESTIERA</text>
<text x="279.9" y="151.7">2X TRAVE SOSTEGNO TESTIERA</text>
<text x="387.6" y="150.9">1X RINFORZO TESTIERA</text>
<text x="80.2" y="213.8">2X SPONDA FRONTALE</text>
<text x="81.5" y="291.2">1X SPONDA LATERALE DX</text>
<text x="80.2" y="378.8">1X SPONDA LATERALE SX</text>
<text x="295.3" y="381.8">1X TRAVE MEDIANA</text>
<text x="359.8" y="380.9">2X LISTELLI REGGIPIANI</text>
<text x="424.5" y="380.9">4X RINFORZO</text>
</g>
<g font-size="2.5">
<text x="51.3" y="9.9">1</text>
<text x="106" y="9.9">2</text>
<text x="156" y="9.9">3</text>
<text x="206" y="9.9">4</text>
<text x="256" y="9.9">5</text>
<text x="306" y="9.9">6</text>
<text x="356" y="9.9">7</text>
<text x="406" y="9.9">8</text>
<text x="456" y="9.9">9</text>
<text x="505.2" y="9.9">10</text>
<text x="555.2" y="9.9">11</text>
<text x="22.9" y="46">A</text>
<text x="584.2" y="48.3">A</text>
<text x="22.9" y="111">B</text>
<text x="584.2" y="111">B</text>
<text x="533.9" y="152.4">POLITECNICO DI MILANO</text>
<text x="534" y="155.5">SCUOLA DEL DESIGN</text>
<text x="22.8" y="161">C</text>
<text x="533.9" y="158.5">C.L. DESIGN DEGLI INTERNI</text>
<text x="534.1" y="162.3">PROGETTO:</text>
<text x="22.8" y="211">D</text>
<text x="534.1" y="212.3">CORSO:</text>
<text x="544.4" y="214.2">STRUMENTI E METODI</text>
<text x="584.1" y="211">D</text>
<text x="548.2" y="217.2">DEL PROGETTO</text>
<text x="534.1" y="229">DOCENTE:</text>
<text x="546.6" y="235.4">MARCO FERRARA</text>
<text x="534.1" y="245.6">STUDENTI:</text>
<text x="547.3" y="252">COLOSIO SIMONE</text>
<text x="22.9" y="261">E</text>
<text x="534.1" y="262.3">OGGETTO:</text>
<text x="584.2" y="261">E</text>
<text x="542" y="266.7">LETTO TRYSIL 390.199.99</text>
<text x="553.5" y="269.8">ABACO</text>
<text x="534.1" y="278.9">NOTE:</text>
<text x="557.5" y="285.4">-</text>
<text x="534.1" y="295.6">NOME FILE:</text>
<text x="540.7" y="301.6">letto TRYSIL 390.199.99.dwg</text>
<text x="23" y="311">F</text>
<text x="584.3" y="311">F</text>
<text x="533.9" y="312.9">VERS</text>
<text x="573.6" y="312.9">DATA</text>
<text x="534.1" y="357.9">A</text>
<text x="567.7" y="357.9">2017.05.23</text>
<text x="22.8" y="360.9">G</text>
<text x="534.1" y="362.4">TAVOLA NO.:</text>
<text x="568.8" y="362.4">10 DI</text>
<text x="577.4" y="362.4">17</text>
<text x="584.1" y="360.9">G</text>
<text x="533.9" y="407.9">REV:</text>
<text x="534.1" y="404.9">DATA:</text>
<text x="544.1" y="407.9">A</text>
<text x="544.1" y="404.8">2017/05/21</text>
<text x="559" y="404.9">SCALA:</text>
<text x="559" y="407.9">FORMATO:</text>
<text x="573.6" y="404.8">1:10</text>
<text x="575.4" y="407.9">A2</text>
<text x="20.2" y="409.7" transform="rotate(-90 20.2 409.7)">DIRECTORY: C:\USERS\SIMONE\DESKTOP\FINALE PDF FERRARA\LETTO TRYSIL 390.199.99.DWG | PLOTTED ON: 10/06/2017 14.23.20 | BY USER: SIMONE COLOSIO</text>
<text x="22.8" y="410.9">H</text>
<text x="49.5" y="412.8">1</text>
<text x="106" y="412.8">2</text>
<text x="156" y="412.8">3</text>
<text x="206" y="412.8">4</text>
<text x="256" y="412.8">5</text>
<text x="306" y="412.8">6</text>
<text x="356" y="412.8">7</text>
<text x="406" y="412.8">8</text>
<text x="456" y="412.8">9</text>
<text x="505.2" y="412.8">10</text>
<text x="532.2" y="412">0</text>
<text x="542.1" y="412">0.5m</text>
<text x="557.1" y="412">1.25m</text>
<text x="575.5" y="412">2.5m</text>
</g>
</svg>
